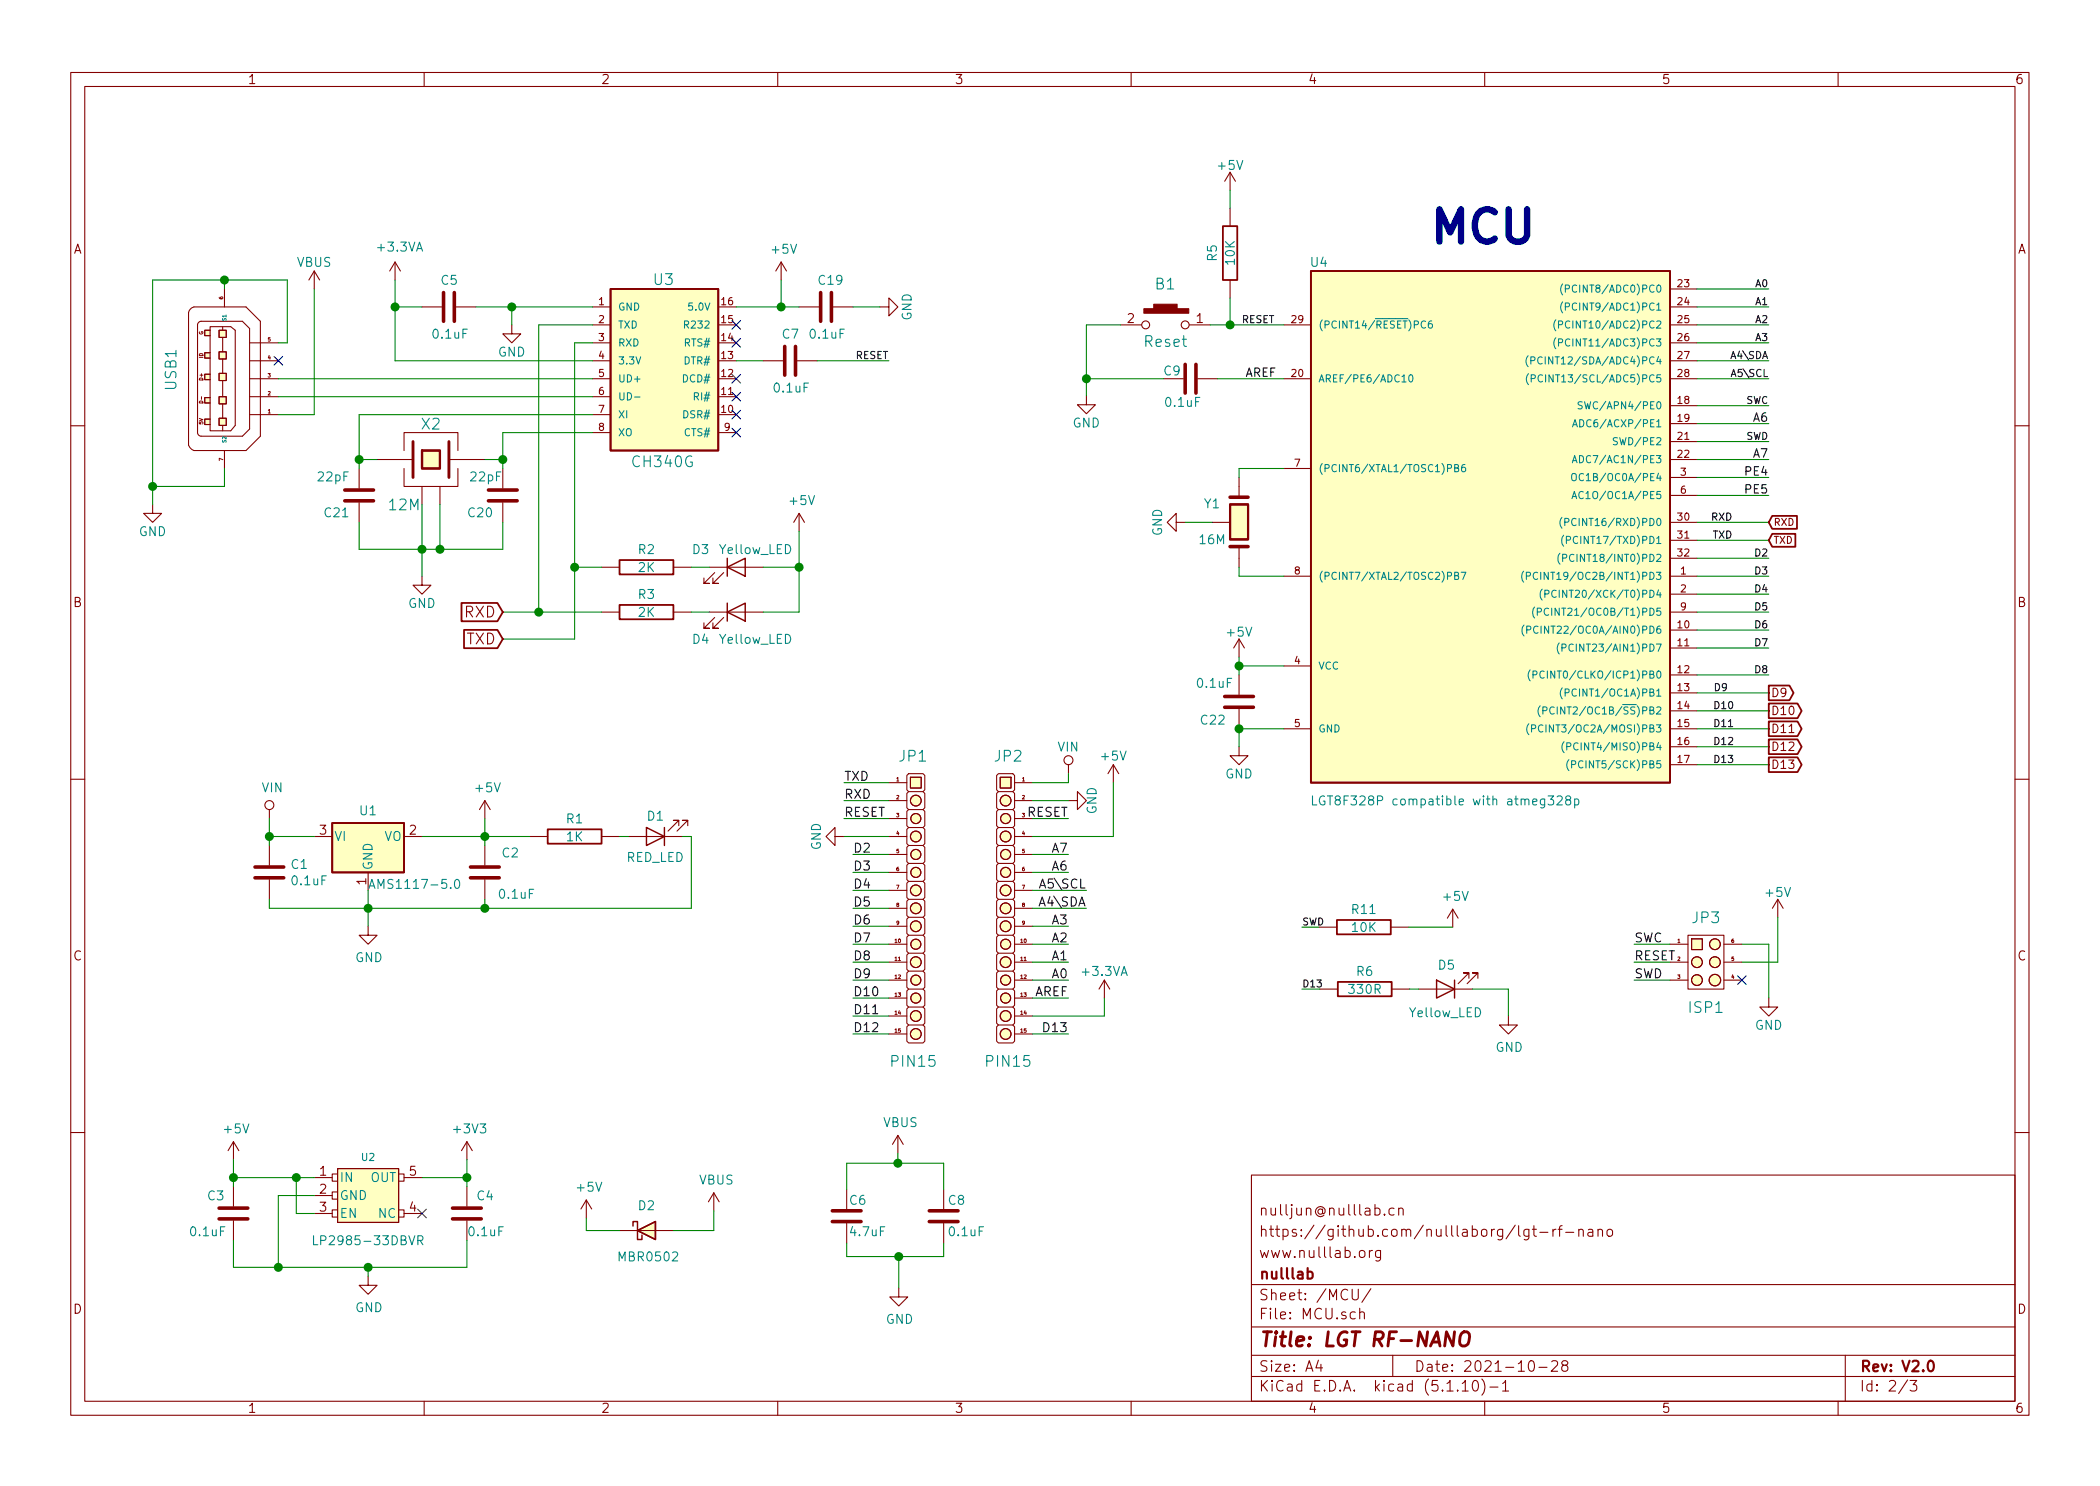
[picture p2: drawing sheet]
<svg xmlns="http://www.w3.org/2000/svg" width="297mm" height="210mm" viewBox="0 0 297 210" stroke-linecap="round" stroke-linejoin="round" font-family="sans-serif">
<g fill="none" stroke="#840000" stroke-width=".15">
<path d="M10 10.3h277v189.9h-277zM12 12.2h273v186.1h-273zM60 10.3v1.9M110 10.3v1.9M160 10.3v1.9M210 10.3v1.9M260 10.3v1.9M44.4 38.3l-.7 1.3M44.4 38.3v2.6M44.4 38.3l.8 1.3M55.9 37.1l-.8 1.2M55.9 37.1v2.5"/>
<path d="M55.9 37.1l.7 1.2M110.5 37.1l-.8 1.2M110.5 37.1v2.5M110.5 37.1l.8 1.2M174 24.4v2.5M174 29.5v2.5M174 39.6v2.6M174 24.4l.8 1.2M174 24.4l-.8 1.2M26.9 43.8l.5-.4h7.4l2 2.1v16.2l-2 2h-7.4l-.4-.2-.3-.5v-18.8zM28.1 45.6l.3-.1h5.9l1 1v14.2l-1 1h-5.9a.52 .52 0 0 1-.5-.5v-15.3zM29.7 46.7h-.7v.8h.7"/>
<path d="M29.7 49.9h-.7v.8h.7M29.7 53h-.7v.7h.7M29.7 56.3h-.7v.7h.7M29.7 59.3h-.7v.8h.7M29.7 46.2h2.9l.7 .5v13.5l-.7 .8h-2.9zM31 46.7h1v1h-1zM31 49.8h1v1h-1zM31 52.8h1v1h-1zM31 56.1h1v1h-1zM31 59.2h1v1h-1zM31.5 46.2v.5M31.5 47.7v2.1"/>
<path d="M31.5 50.8v2M31.5 53.8v2.3M31.5 57.1v2.1M31.7 40.9v2.5M35.3 58.7h4.1M35.3 56.1h4.1M35.3 53.6h4.1M35.3 51h4.1M35.3 48.5h4.1M59.7 43.4h2.8M64.5 43.4h2.8M72.4 46v1.2h1.3l-1.3 1.3-1.3-1.3h1.3"/>
<path d="M83.8 43.4h2.6M83.8 58.7h2.6M83.8 56.1h2.6M83.8 53.6h2.6M83.8 51h2.6M83.8 48.5h2.6M83.8 46h2.6M101.6 43.4h2.5M101.6 58.7h2.5M101.6 56.1h2.5M101.6 53.6h2.5M101.6 51h2.5"/>
<path d="M101.6 48.5h2.5M101.6 46h2.5M107.9 51h2.8M112.8 51h2.8M113 43.4h2.8M117.9 43.4h2.7M124.5 43.4h1.2v-1.2l1.3 1.2-1.3 1.3v-1.3M153.7 56v1.3h1.2l-1.2 1.2-1.3-1.2h1.3M158.5 46h2.9M168.2 46h3M169.4 53.6h2.8M181.6 53.6h3.8"/>
<path d="M181.6 46h3.8M236.2 43.4h3.8M236.2 53.6h3.8M236.2 51h3.8M236.2 48.5h3.8M236.2 46h3.8M236.2 57.4h3.8M236.2 59.9h3.8M236.2 40.9h3.8M10 60.2h2M21.6 71.4v1.2h1.3l-1.3 1.3-1.3-1.3h1.3M31.5 60.2v.8"/>
<path d="M31.7 63.7v2.6M50.8 66.3v2.8M50.8 71.1v2.8M53.3 65h5.1M57.1 66.3v2.5h7.7v-2.5M57.1 63.7v-2.5h7.7v2.5M59.7 68.8v2.6M62.2 68.8v2.6M63.5 65h5.1M71.1 71.1v2.8M83.8 61.2h2.6M101.6 61.2h2.5"/>
<path d="M113 72.6l-.7 1.3M113 72.6v2.6M113 72.6l.8 1.3M166.4 73.9v-1.3l-1.3 1.3 1.3 1.3v-1.3h1.2M171.4 73.9h2.6M175.3 67.6v2.6M175.3 77.5v2.8M181.6 66.3h3.8M236.2 65h3.8M236.2 73.9h3.8M236.2 62.5h3.8M236.2 67.6h3.8"/>
<path d="M236.2 76.4h3.8M236.2 79h3.8M236.2 70.1h3.8M285 60.2h2M59.7 81.5v1.3h1.3l-1.3 1.3-1.3-1.3h1.3M85.1 80.3h2.5M85.1 86.6h2.5M95.2 80.3h2.6M95.2 86.6h2.6M100.3 80.3h7.6M100.3 86.6h7.6M101.1 81l-1.5 1.5h.7h-.7v-.7"/>
<path d="M101.1 87.4l-1.5 1.5h.7h-.7v-.8M102.4 81l-1.6 1.5h.8h-.8v-.7M102.4 87.4l-1.6 1.5h.8h-.8v-.8M175.3 90.4l-.8 1.3M175.3 90.4v2.6M175.3 95.5v2.8M175.3 90.4l.7 1.3M181.6 81.5h3.8M181.6 94.2h3.8M236.2 86.6h3.8M236.2 81.5h3.8M236.2 89.1h3.8"/>
<path d="M236.2 91.7h3.8M236.2 95.5h3.8M236.2 98h3.8M236.2 84.1h3.8M10 110.3h2M38.1 114.5v1.3M38.1 119.6v2.8M44.4 118.4h2.6M57.1 118.4h2.6M68.6 113.3l-.8 1.2M68.6 113.3v2.5M68.6 119.6v2.8"/>
<path d="M68.6 113.3l.7 1.2M74.9 118.4h2.6M85.1 118.4h2.5M88.9 118.4h7.6M96 116.8v-.7h-.8h.8l-1.5 1.5M97.3 116.8v-.7h-.8h.8l-1.5 1.5M118.1 118.4v-1.3l-1.3 1.3 1.3 1.2v-1.2h1.3M125.7 110.7h2.6M125.7 113.3h2.6M125.7 115.8h2.6M125.7 118.4h2.6M128.3 109.7l.2-.2h2.1l.2 .2v2.1l-.2 .2h-2.1l-.2-.2z"/>
<path d="M128.5 119.6l-.2 .3v2l.2 .3h2.1l.2-.3v-2l-.2-.3M128.5 117.1l-.2 .2v2.1l.2 .2h2.1l.2-.2v-2.1l-.2-.2M128.5 114.5l-.2 .3v2l.2 .3h2.1l.2-.3v-2l-.2-.3M128.5 112l-.2 .3v2l.2 .2h2.1l.2-.2v-2l-.2-.3M128.8 110h1.5v1.5h-1.5zM141 109.7l.2-.2h2.1l.2 .2v2.1l-.2 .2h-2.1l-.2-.2zM141.2 119.6l-.2 .3v2l.2 .3h2.1l.2-.3v-2l-.2-.3M141.2 117.1l-.2 .2v2.1l.2 .2h2.1l.2-.2v-2.1l-.2-.2M141.2 114.5l-.2 .3v2l.2 .3h2.1l.2-.3v-2l-.2-.3M141.2 112l-.2 .3v2l.2 .2h2.1l.2-.2v-2l-.2-.3M141.5 110h1.5v1.5h-1.5zM143.5 110.7h2.5"/>
<path d="M143.5 113.3h2.5M143.5 115.8h2.5M143.5 118.4h2.5M151.1 113.3h1.3v1.2l1.3-1.2-1.3-1.3v1.3M151.1 108.2v1.3M157.5 108.2l.7 1.3M157.5 108.2v2.5M157.5 108.2l-.8 1.3M175.3 105.7v1.2h1.2l-1.2 1.3-1.3-1.3h1.3M175.3 100.3v2.8M181.6 103.1h3.8M236.2 100.6h3.8"/>
<path d="M236.2 103.1h3.8M236.2 105.7h3.8M236.2 108.2h3.8M285 110.3h2M38.1 124.5v2.7M52.1 131.1v1.2h1.2l-1.2 1.3-1.3-1.3h1.3M52.1 123.4v2.6M68.6 124.5v2.7M125.7 133.6h2.6M125.7 136.1h2.6M125.7 138.7h2.6M125.7 120.9h2.6"/>
<path d="M125.7 123.4h2.6M125.7 126h2.6M125.7 128.5h2.6M125.7 131.1h2.6M128.5 139.9l-.2 .3v2l.2 .3h2.1l.2-.3v-2l-.2-.3M128.5 137.4l-.2 .3v2l.2 .2h2.1l.2-.2v-2l-.2-.3M128.5 134.9l-.2 .2v2.1l.2 .2h2.1l.2-.2v-2.1l-.2-.2M128.5 132.3l-.2 .3v2l.2 .3h2.1l.2-.3v-2l-.2-.3M128.5 129.8l-.2 .2v2.1l.2 .2h2.1l.2-.2v-2.1l-.2-.2M128.5 127.2l-.2 .3v2l.2 .3h2.1l.2-.3v-2l-.2-.3M128.5 124.7l-.2 .3v2l.2 .2h2.1l.2-.2v-2l-.2-.3M128.5 122.2l-.2 .2v2.1l.2 .2h2.1l.2-.2v-2.1l-.2-.2"/>
<path d="M141.2 139.9l-.2 .3v2l.2 .3h2.1l.2-.3v-2l-.2-.3M141.2 137.4l-.2 .3v2l.2 .2h2.1l.2-.2v-2l-.2-.3M141.2 134.9l-.2 .2v2.1l.2 .2h2.1l.2-.2v-2.1l-.2-.2M141.2 132.3l-.2 .3v2l.2 .3h2.1l.2-.3v-2l-.2-.3M141.2 129.8l-.2 .2v2.1l.2 .2h2.1l.2-.2v-2.1l-.2-.2M141.2 127.2l-.2 .3v2l.2 .3h2.1l.2-.3v-2l-.2-.3M141.2 124.7l-.2 .3v2l.2 .2h2.1l.2-.2v-2l-.2-.3M141.2 122.2l-.2 .2v2.1l.2 .2h2.1l.2-.2v-2.1l-.2-.2M143.5 133.6h2.5M143.5 136.1h2.5M143.5 138.7h2.5M143.5 120.9h2.5"/>
<path d="M143.5 123.4h2.5M143.5 126h2.5M143.5 128.5h2.5M143.5 131.1h2.5M156.2 138.7l.8 1.2M156.2 138.7v2.5M156.2 138.7l-.8 1.2M186.6 131.2h2.5M186.7 139.9h2.5M196.7 131.2h2.6M196.8 139.9h2.6M200.7 139.9h7.6"/>
<path d="M205.5 128.6l-.8 1.3M205.5 128.6v2.6M205.5 128.6l.7 1.3M207.8 138.4v-.7h-.8h.8l-1.6 1.5M209 138.4v-.7h-.7h.7l-1.5 1.5M236.2 133.6h2.6M236.2 136.1h2.6M236.2 138.7h2.6M238.8 132.3h5v7.6h-5zM239.3 132.8h1.5v1.6h-1.5zM243.8 133.6h2.6M243.8 136.1h2.6"/>
<path d="M243.8 138.7h2.6M251.5 127.2l-.8 1.3M251.5 127.2v2.6M251.5 127.2l.7 1.3M125.7 141.2h2.6M125.7 143.8h2.6M125.7 146.3h2.6M128.5 145l-.2 .3v2l.2 .3h2.1l.2-.3v-2l-.2-.3M128.5 142.5l-.2 .2v2.1l.2 .2h2.1l.2-.2v-2.1l-.2-.2M141.2 145l-.2 .3v2l.2 .3h2.1l.2-.3v-2l-.2-.3M141.2 142.5l-.2 .2v2.1l.2 .2h2.1l.2-.2v-2.1l-.2-.2M143.5 141.2h2.5"/>
<path d="M143.5 143.8h2.5M143.5 146.3h2.5M213.4 143.8v1.2h1.2l-1.2 1.3-1.3-1.3h1.3M250.2 141.2v1.3h1.3l-1.3 1.3-1.3-1.3h1.3M10 160.2h2M33 161.5v2.6M33 167.9v2.8M33 172.7v2.8M33 161.5l-.7 1.3M33 161.5l.8 1.3M44.4 166.6h2.6M44.4 169.2h2.6"/>
<path d="M44.4 171.7h2.6M47.8 165.3h8.6v7.7h-8.6zM47.8 171.2h-.8v1h.8M47.8 168.7h-.8v1h.8M47.8 166.1h-.8v1h.8M56.4 171.2h.7v1h-.7M56.4 166.1h.7v1h-.7M57.1 166.6h2.6M57.1 171.7h2.6M66 161.5v2.6M66 167.9v2.8M66 172.7v2.8"/>
<path d="M66 161.5l-.7 1.3M66 161.5l.8 1.3M82.9 169.8l-.7 1.3M82.9 169.8v2.5M82.9 169.8l.8 1.3M87.6 174.1h7.6M101 168.8l-.8 1.2M101 168.8v2.5M101 168.8l.7 1.2M119.8 168.3v2.8M119.8 173.1v2.8M127 160.6l-.8 1.3"/>
<path d="M127 160.6v2.6M127 160.6l.8 1.3M133.5 168.3v2.8M133.5 173.1v2.8M177 166.3h108v32h-108zM193.7 176.9v1M194.1 176.9l-.3 .1-.1 .2M195.3 176.9v1.2a.43 .43 0 0 1-.7 .3M195.3 177a.53 .53 0 0 0-.7 .1v.7a.53 .53 0 0 0 .7 0M195.8 171.8l.1 .1h-.1v-.1v.1M197.2 171a.5 .5 0 0 0-.7 .1v.5a.47 .47 0 0 0 .6 .3h.1M197.8 171.1a.38 .38 0 0 1 .7 0v.8"/>
<path d="M197.8 170.9v1M214.8 173.4v1.3l.2 .2M216.3 173.9v1.3a.43 .43 0 0 1-.7 .2M216.3 174a.53 .53 0 0 0-.7 .1v.7a.53 .53 0 0 0 .7 0M216.7 173.9h.6M217 173.4v1.3l.2 .2h.1M217.8 174.4h1.1M219.7 173.9v1M220.1 173.9l-.3 .1-.1 .2M220.4 173.9h.6M221 173.4l-.3 .1-.1 .2v1.2M221.5 174.4h1.1"/>
<path d="M223.3 174.1a.38 .38 0 0 1 .7 0v.8M223.3 173.9v1M224.7 174l.1-.1 .4 .1 .1 .9M225.3 174.3l-.5 .1-.2 .2 .1 .2 .1 .1 .5-.1M226 174.1a.38 .38 0 0 1 .7 0v.8M226 173.9v1M227.4 174.1a.41 .41 0 0 1 .7 .1v.4a.41 .41 0 0 1-.4 .3 .41 .41 0 0 1-.4-.3zM285 160.2h2M52.1 180.6v1.3h1.2l-1.2 1.2-1.3-1.2h1.3M60 198.3v1.9M110 198.3v1.9M127.1 182.2v1.3h1.3l-1.3 1.3-1.2-1.3h1.2"/>
<path d="M160 198.3v1.9M177 194.8h108M177 191.8h108M177 187.8h108M177 181.8h108M186.5 192.5l-.4 1h1M186.8 193v1M191.3 182.4v1.2a.48 .48 0 0 0 .7 .2l.1-1.4M192.3 185.7a.41 .41 0 0 1 .7 .1v.8M192.3 185.1v1.5M193.9 182.3l-1.3 2M197 191.8v3"/>
<path d="M206.8 195.8l.5-.5v1.5M206.8 196.8h.9M208.5 195.4a.36 .36 0 0 1 .5 .2 .77 .77 0 0 1-.4 1.2 1 1 0 0 1-.1-1.4zM209.6 195.1a1.71 1.71 0 0 1 0 2.3M210 198.3v1.9M210.7 196.3h1.2M212.5 195.8l.5-.5v1.5M212.5 196.8h.9M216.3 192.7a.35 .35 0 0 1 .4-.2 .35 .35 0 0 1 .3 .3 .78 .78 0 0 1-.4 1.2 .87 .87 0 0 1-.3-1.3zM217.7 193.5h1.1M219.5 192.7l.2-.2h.3a.41 .41 0 0 1 .3 .7l-.9 .8h.9M221.2 193.2l-.3-.3 .3-.4a.47 .47 0 0 1 .6 .3l-.2 .3-.4 .1a.48 .48 0 0 0-.2 .7 .48 .48 0 0 0 .8-.2l-.1-.4-.2-.1"/>
<path d="M260 198.3v1.9M261 191.8v6.5M269.8 195.2l-1.2 2M270.2 195.3h.9l-.5 .6 .4 .1 .1 .2-.1 .5-.2 .1h-.4l-.2-.1"/>
<circle cx="162.1" cy="46" r=".56"/>
<circle cx="167.6" cy="46" r=".56"/>
<circle cx="38.1" cy="113.9" r=".63"/>
<circle cx="129.5" cy="118.4" r=".76"/>
<circle cx="129.5" cy="113.3" r=".76"/>
<circle cx="129.5" cy="115.8" r=".71"/>
<circle cx="142.2" cy="118.4" r=".76"/>
<circle cx="142.2" cy="113.3" r=".76"/>
<circle cx="142.2" cy="115.8" r=".71"/>
<circle cx="151.1" cy="107.6" r=".63"/>
<circle cx="129.5" cy="131.1" r=".76"/>
<circle cx="129.5" cy="136.1" r=".76"/>
<circle cx="129.5" cy="128.5" r=".76"/>
<circle cx="129.5" cy="126" r=".76"/>
<circle cx="129.5" cy="123.4" r=".71"/>
<circle cx="129.5" cy="138.7" r=".71"/>
<circle cx="129.5" cy="133.6" r=".71"/>
<circle cx="129.5" cy="120.9" r=".71"/>
<circle cx="142.2" cy="136.1" r=".76"/>
<circle cx="142.2" cy="126" r=".76"/>
<circle cx="142.2" cy="131.1" r=".76"/>
<circle cx="142.2" cy="128.5" r=".76"/>
<circle cx="142.2" cy="138.7" r=".71"/>
<circle cx="142.2" cy="133.6" r=".71"/>
<circle cx="142.2" cy="120.9" r=".71"/>
<circle cx="142.2" cy="123.4" r=".71"/>
<circle cx="240" cy="136.1" r=".76"/>
<circle cx="240" cy="138.7" r=".76"/>
<circle cx="242.6" cy="136.1" r=".76"/>
<circle cx="242.6" cy="133.6" r=".76"/>
<circle cx="242.6" cy="138.7" r=".81"/>
<circle cx="129.5" cy="143.8" r=".76"/>
<circle cx="129.5" cy="146.3" r=".76"/>
<circle cx="129.5" cy="141.2" r=".71"/>
<circle cx="142.2" cy="146.3" r=".76"/>
<circle cx="142.2" cy="143.8" r=".76"/>
<circle cx="142.2" cy="141.2" r=".71"/>
</g>
<path d="M59.7 63.7h2.5v2.6h-2.5zM174 71.4h2.5v4.9h-2.5zM185 180a.48 .48 0 0 1 .6 .1l.1 .1-.1 .6a.48 .48 0 0 1-.6 0M272.9 192.6a.36 .36 0 0 1 .6 .2 .77 .77 0 0 1-.5 1.2 1 1 0 0 1-.1-1.4z" fill="none" stroke="#840000" stroke-width=".3"/>
<path d="M58.4 62.5v5.1M63.5 62.5v5.1M206.7 188.7a.66 .66 0 0 1 1.1 0 1.67 1.67 0 0 1-.4 1.6l-.2 .1-.5-.1a1.49 1.49 0 0 1 0-1.6z" fill="none" stroke="#840000" stroke-width=".41"/>
<path d="M102.9 79v2.5M102.9 80.3l2.5-1.3v2.5zM102.9 86.6l2.5-1.3v2.6zM102.9 85.3v2.6M91.4 117.1l2.6 1.3-2.6 1.2zM94 117.1v2.5M203.2 138.7l2.5 1.2-2.5 1.3zM205.7 138.7v2.5M89.5 173.5v-.7h.7v2.6h.6v-.7M90.2 174.1l2.5-1.3v2.6z" fill="none" stroke="#840000" stroke-width=".2"/>
<g fill="none" stroke="#840000" stroke-width=".25">
<path d="M173 32h2v7.6h-2zM185.4 38.3h50.8v72.4h-50.8zM86.4 40.9h15.2v22.8h-15.2zM87.6 79.2h7.6v2.1h-7.6zM250.7 73h3.5v1.8h-3.5l-.5-.9zM250.7 75.5h3.2v1.9h-3.2l-.5-1zM65.3 85.3h5.1l.7 1.3-.7 1.3h-5.1zM65.6 89.1h4.8l.7 1.3-.7 1.3h-4.8zM87.6 85.6h7.6v2h-7.6zM250.2 99.5h4.1l.5 1.1-.5 1h-4.1zM250.2 97h2.9l.6 1-.6 1.1h-2.9zM47 116.5h10.1v6.9h-10.1z"/>
<path d="M77.5 117.3h7.6v2.1h-7.6zM250.2 102.1h4.1l.5 1-.5 1.1h-4.1zM250.2 107.2h4.1l.5 1-.5 1h-4.1zM250.2 104.6h4.1l.5 1.1-.5 1h-4.1zM189.1 130.2h7.6v2h-7.6zM189.2 138.9h7.6v2.1h-7.6z"/>
</g>
<g fill="#ffffc2" stroke="#ffffc2" stroke-width=".14">
<path d="M141.5 110h1.5v1.5h-1.5z"/>
<path d="M86.4 40.9h15.2v22.8h-15.2z"/>
<path d="M59.7 63.7h2.5v2.6h-2.5z"/>
<path d="M90.2 174.1l2.5-1.3v2.6z"/>
<path d="M47 116.5h10.1v6.9h-10.1z"/>
<path d="M174 71.4h2.5v4.9h-2.5z"/>
<path d="M47.8 165.3h8.6v7.7h-8.6z"/>
<path d="M128.8 110h1.5v1.5h-1.5z"/>
<path d="M185.4 38.3h50.8v72.4h-50.8z"/>
<path d="M31 46.7h1v1h-1z"/>
<path d="M31 49.8h1v1h-1z"/>
<path d="M31 52.8h1v1h-1z"/>
<path d="M31 56.1h1v1h-1z"/>
<path d="M31 59.2h1v1h-1z"/>
<path d="M29 46.7h.7v.8h-.7z"/>
<path d="M29 49.9h.7v.8h-.7z"/>
<path d="M29 53h.7v.7h-.7z"/>
<path d="M29 56.3h.7v.7h-.7z"/>
<path d="M29 59.3h.7v.8h-.7z"/>
<path d="M239.3 132.8h1.5v1.6h-1.5z"/>
<circle cx="142.2" cy="146.3" r=".76"/>
<circle cx="142.2" cy="143.8" r=".76"/>
<circle cx="142.2" cy="141.2" r=".71"/>
<circle cx="142.2" cy="138.7" r=".71"/>
<circle cx="142.2" cy="136.1" r=".76"/>
<circle cx="142.2" cy="133.6" r=".71"/>
<circle cx="142.2" cy="131.1" r=".76"/>
<circle cx="142.2" cy="128.5" r=".76"/>
<circle cx="142.2" cy="126" r=".76"/>
<circle cx="142.2" cy="123.4" r=".71"/>
<circle cx="142.2" cy="120.9" r=".71"/>
<circle cx="142.2" cy="118.4" r=".76"/>
<circle cx="142.2" cy="115.8" r=".71"/>
<circle cx="142.2" cy="113.3" r=".76"/>
<circle cx="129.5" cy="146.3" r=".76"/>
<circle cx="129.5" cy="143.8" r=".76"/>
<circle cx="129.5" cy="141.2" r=".71"/>
<circle cx="129.5" cy="138.7" r=".71"/>
<circle cx="129.5" cy="136.1" r=".76"/>
<circle cx="129.5" cy="133.6" r=".71"/>
<circle cx="129.5" cy="131.1" r=".76"/>
<circle cx="129.5" cy="128.5" r=".76"/>
<circle cx="129.5" cy="126" r=".76"/>
<circle cx="129.5" cy="123.4" r=".71"/>
<circle cx="129.5" cy="120.9" r=".71"/>
<circle cx="129.5" cy="118.4" r=".76"/>
<circle cx="129.5" cy="115.8" r=".71"/>
<circle cx="129.5" cy="113.3" r=".76"/>
<circle cx="240" cy="138.7" r=".76"/>
<circle cx="240" cy="136.1" r=".76"/>
<circle cx="242.6" cy="138.7" r=".81"/>
<circle cx="242.6" cy="136.1" r=".76"/>
<circle cx="242.6" cy="133.6" r=".76"/>
</g>
<g fill="none" stroke="#840000" stroke-width=".51">
<path d="M62.7 41.4v4.1M64.3 41.4v4.1M111 49v4.1M112.5 49v4.1M116.1 41.4v4.1M117.6 41.4v4.1M167.6 51.6v4M169.2 51.6v4M48.8 69.3h4M48.8 70.9h4M69.1 69.3h4.1M69.1 70.9h4.1"/>
<path d="M174 77.3h2.5M174 70.4h2.5M173.2 98.5h4.1M173.2 100.1h4.1M36.1 124.2h4M36.1 122.7h4M66.5 124.2h4.1M66.5 122.7h4.1M31 172.5h4.1M31 170.9h4.1M64 172.5h4.1M64 170.9h4.1"/>
<path d="M117.7 172.8h4.1M117.7 171.3h4.1M131.4 172.8h4.1M131.4 171.3h4.1"/>
</g>
<g fill="none" stroke="#008484" stroke-width=".15">
<path d="M89.8 56.2h.7M96.8 45.9h.5l.1-.2v-.2l-.6-.1v1M198.3 54h.6M199.4 53.1l.1-.1a.55 .55 0 0 1 .4 .5 .55 .55 0 0 1-.4 .5l-.1-.1-.1-.3zM201.7 45.5a.47 .47 0 0 0-.7 .4 .47 .47 0 0 0 .6 .5l.1-.1M202.5 45.4l-.3 .1a.66 .66 0 0 0 0 .9l.4-.1v-.3l-.2-.2h-.2l-.2 .2M216.2 50.3a1.13 1.13 0 0 0 0 1.6M216.2 52.9a1.13 1.13 0 0 0 0 1.5M216.5 51h.5l.1-.2v-.2l-.6-.1v1M216.6 53.6l.5-.1 .1-.1-.1-.3-.5-.1v1M218.1 50.6a.47 .47 0 0 0-.6 .4 .47 .47 0 0 0 .6 .5v-.1M218.2 53.1a.47 .47 0 0 0-.7 .4 .47 .47 0 0 0 .6 .5l.1-.1"/>
<path d="M220.1 45.3a1.2 1.2 0 0 0 0 1.5M220.1 47.8a1.2 1.2 0 0 0 0 1.5M220.4 45.9h.5l.1-.2v-.2l-.6-.1v1M220.4 48.5l.5-.1 .1-.1v-.3l-.6-.1v1.1M221 40.2a1.2 1.2 0 0 0 0 1.5M221 42.7a1.2 1.2 0 0 0 0 1.6M221.4 40.9l.5-.1v-.4l-.5-.1v1M221.4 43.4h.5v-.5h-.5v1M223.4 59.4a.51 .51 0 0 1 .6 .5 .51 .51 0 0 1-.6 .5zM223.8 56.9h-.5v.3l.4 .2 .1 .3-.2 .2-.4-.1M224.1 56.8l.3 1.1 .2-.8 .2 .8 .2-1.1M205.8 66.2h.4l.1-.2-.1-.2-.4-.1v1h.3l.2-.1v-.2l-.2-.2"/>
<path d="M207.2 65.7l-.3 .1a.72 .72 0 0 0 0 .9l.4-.1v-.3l-.2-.2h-.2l-.2 .2M220.6 78.3a1.2 1.2 0 0 0 0 1.5M220.9 73.2a1.2 1.2 0 0 0 0 1.5M221 79l.5-.1 .1-.1v-.3l-.6-.1v1M221.2 75.7a1.2 1.2 0 0 0 0 1.6M221.3 73.9l.5-.1 .1-.1v-.3l-.6-.1v1.1M221.6 76.4h.4l.1-.2v-.2l-.5-.1v1M222.4 67.1l.1-.1 .4 .1v.8a.34 .34 0 0 1-.5 0zM222.4 70.6l.3-1.1 .3 1.1M222.4 65.5l.3-1 .4 1M222.4 60.4l.4-1 .3 1M222.4 70.3h.5"/>
<path d="M222.5 65.2h.5M222.5 60.1h.5M223.4 64.5a.51 .51 0 0 1 .6 .5 .51 .51 0 0 1-.6 .5zM224 69.6a.49 .49 0 0 0-.7 .4 .49 .49 0 0 0 .4 .6l.3-.1M224 67.1a.4 .4 0 0 0-.5 0 .4 .4 0 0 0-.1 .5 .37 .37 0 0 0 .1 .4 .37 .37 0 0 0 .5-.1M228.8 62h-.6v.3l.5 .2 .1 .2-.2 .2h-.4M205.8 81.5l.4-.1 .1-.2-.1-.2h-.4v1h.3l.2-.1v-.3l-.2-.1M206.7 81h.6l-.4 1M215.5 80.8a1.2 1.2 0 0 0 0 1.6M215.6 88.4a1.2 1.2 0 0 0 0 1.6M215.9 81.5h.5l.1-.2-.1-.3h-.5v1M216 89.1h.4l.1-.2v-.2l-.5-.1v1"/>
<path d="M216.4 94.8a1.2 1.2 0 0 0 0 1.5M216.8 95.5l.5-.1v-.4l-.5-.1v1.1M217.1 85.9a1.2 1.2 0 0 0 0 1.5M217.4 86.6l.5-.1 .1-.1v-.3l-.6-.1v1.1M217.5 81a.47 .47 0 0 0-.6 .5 .47 .47 0 0 0 .5 .4h.1M217.6 88.7a.47 .47 0 0 0-.7 .4 .47 .47 0 0 0 .6 .5l.1-.1M217.9 99.9a1.13 1.13 0 0 0 0 1.5M218.1 83.4a1.2 1.2 0 0 0 0 1.5M218.4 95a.4 .4 0 0 0-.5 0 .4 .4 0 0 0-.1 .5 .37 .37 0 0 0 .2 .4 .37 .37 0 0 0 .4 0M218.5 84h.5l.1-.2-.1-.2-.5-.1v1M219 86.1a.47 .47 0 0 0-.6 .4 .47 .47 0 0 0 .6 .5M220.1 83.6a.47 .47 0 0 0-.6 .4 .47 .47 0 0 0 .6 .5v-.1"/>
<path d="M220.5 91a1.2 1.2 0 0 0 0 1.5M220.9 91.7l.5-.1 .1-.1v-.3l-.6-.1v1M221 97.3a1.2 1.2 0 0 0 0 1.6M221.4 98h.5v-.4l-.5-.1v1M185.6 112.6v1.3h.7M187.4 112.7a.62 .62 0 0 0-.8 .4 .62 .62 0 0 0 .4 .8l.4-.1v-.4h-.2M216.3 102.4a1.13 1.13 0 0 0 0 1.6M216.6 103.1l.5-.1 .1-.1v-.3h-.6v1M218.2 100.6l.5-.1 .1-.2v-.2l-.6-.1v1M218.2 102.6a.47 .47 0 0 0-.6 .4 .47 .47 0 0 0 .6 .5M219.8 100.1a.49 .49 0 0 0-.6 .3 .49 .49 0 0 0 .4 .6l.2-.1M220.2 112.7l.2-.1h.3l.2 .1 .1 .3-.1 .2-.7 .7h.8"/>
<path d="M221.2 104.9a1.13 1.13 0 0 0 0 1.6M221.6 105.6h.5l.1-.2-.1-.2-.5-.1v1M221.7 113.2l-.2-.2v-.3l.2-.1h.2l.2 .1v.3l-.5 .2-.1 .2v.3l.2 .2h.2l.3-.2-.1-.4-.2-.1M221.9 107.5a1.13 1.13 0 0 0 0 1.5M222.3 108.2l.5-.1 .1-.1-.1-.3-.5-.1v1.1M222.7 113.1l.4-.1 .2 .3-.1 .5h-.5M222.7 113v1.3M52.2 125.7l.4-1.3 .4 1.3M52.3 125.3h.6M64.5 124.5a.28 .28 0 0 1 .3-.1 .28 .28 0 0 1 .1 .3 .64 .64 0 0 1-.3 1 .83 .83 0 0 1-.1-1.2zM44.3 174.8v1.3h.7M59.1 175.5h.6l.1-.2v-.3l-.2-.2h-.5v1.3"/>
<path d="M59.4 175.5l.4 .6"/>
</g>
<g fill="#840000" stroke="#840000" stroke-width=".15">
<path d="M161.8 43.7h6.3v.6h-6.3z"/>
<path d="M163.2 43h3.3v.7h-3.3z"/>
</g>
<g fill="none" stroke="#008400" stroke-width=".15">
<path d="M31.7 39.6v1.3M55.9 39.6v11.4h27.9M110.5 39.6v3.8M174 26.9v2.6M39.4 48.5h1.2v-8.9h-19v31.8M39.4 56.1h44.4M39.4 53.6h44.4M44.4 40.9v17.8h-5M55.9 43.4h3.8M67.3 43.4h16.5M72.4 43.4v2.6M83.8 48.5h-2.5v41.9h-10.2"/>
<path d="M83.8 46h-7.6v40.6M83.8 58.7h-33v7.6M104.1 51h3.8M104.1 43.4h8.9M115.6 51h10.1M120.6 43.4h3.9M153.7 53.6h10.9M158.5 46h-4.8v10M171.2 46h10.4M172.2 53.6h9.4M174 42.2v3.8M240 46h10.2"/>
<path d="M240 51h10.2M240 43.4h10.2M240 48.5h10.2M240 53.6h10.2M240 40.9h10.2M240 57.4h10.2M240 59.9h10.2M31.7 66.3v2.5h-10.1M50.8 73.9v3.8h20.3v-3.8M50.8 65h2.5M59.7 71.4v10.1M62.2 71.4v6.3"/>
<path d="M68.6 65h2.5M83.8 61.2h-12.7v5.1M113 75.2v11.4h-5.1M167.6 73.9h3.8M181.6 66.3h-6.3v1.3M240 65h10.2M240 79h10.2M240 76.4h10.2M240 73.9h10.2M240 62.5h10.2M240 67.6h10.2M240 70.1h10.2"/>
<path d="M71.1 86.6h14M81.3 80.3h3.8M97.8 86.6h2.5M97.8 80.3h2.5M107.9 80.3h5.1M175.3 80.3v1.2h6.3M175.3 93v2.5M175.3 94.2h6.3M240 86.6h10.2M240 84.1h10.2M240 81.5h10.2M240 98h10.2"/>
<path d="M240 95.5h10.2M240 91.7h10.2M240 89.1h10.2M38.1 115.8v3.8M38.1 118.4h6.3M59.7 118.4h15.2M68.6 115.8v3.8M87.6 118.4h1.3M96.5 118.4h1.3v10.1h-59.7v-1.3M119.4 118.4h6.3M119.4 115.8h6.3M119.4 110.7h6.3"/>
<path d="M119.4 113.3h6.3M146 115.8h5.1M146 113.3h5.1M151.1 109.5v1.2h-5.1M157.5 110.7v7.7h-11.5M181.6 103.1h-6.3v2.6M240 105.7h10.2M240 108.2h10.2M240 103.1h10.2M240 100.6h10.2M52.1 126v5.1M68.6 127.2v1.3"/>
<path d="M120.6 136.1h5.1M120.6 133.6h5.1M120.6 138.7h5.1M120.6 128.5h5.1M120.6 131.1h5.1M120.6 126h5.1M120.6 123.4h5.1M120.6 120.9h5.1M146 136.1h5.1M146 133.6h5.1M146 138.7h5.1M146 128.5h7.7"/>
<path d="M146 131.1h5.1M146 126h7.7M146 123.4h5.1M146 120.9h5.1M184.1 131.2h2.5M184.1 139.9h2.6M199.3 131.2h6.2M199.4 139.9h1.3M208.3 139.9h5.1v3.9M231.1 136.1h5.1M231.1 133.6h5.1M231.1 138.7h5.1"/>
<path d="M246.4 133.6h3.8v7.6M251.5 129.8v6.3h-5.1M120.6 141.2h5.1M120.6 146.3h5.1M120.6 143.8h5.1M146 141.2h5.1M146 146.3h5.1M156.2 141.2v2.6h-10.2M33 175.5v3.8h33v-3.8M33 164.1v3.8M33 166.6h11.4M41.9 166.6v5.1h2.5"/>
<path d="M44.4 169.2h-5v10.1M52.1 179.3v1.3M59.7 166.6h6.3M66 164.1v3.8M82.9 172.3v1.8h4.7M101 171.3v2.8h-5.8M119.8 168.3v-3.7h13.7v3.7M119.8 175.9v1.9h13.7v-1.9M127 163.2v1.4M127.1 177.8v4.4"/>
</g>
<g fill="#008400" stroke="#008400" stroke-width=".25">
<circle cx="175.3" cy="103.1" r=".51"/>
<circle cx="41.9" cy="166.6" r=".51"/>
<circle cx="39.4" cy="179.3" r=".51"/>
<circle cx="175.3" cy="94.2" r=".51"/>
<circle cx="127" cy="164.6" r=".51"/>
<circle cx="127.1" cy="177.8" r=".51"/>
<circle cx="174" cy="46" r=".51"/>
<circle cx="33" cy="166.6" r=".51"/>
<circle cx="66" cy="166.6" r=".51"/>
<circle cx="52.1" cy="179.3" r=".51"/>
<circle cx="50.8" cy="65" r=".51"/>
<circle cx="52.1" cy="128.5" r=".51"/>
<circle cx="59.7" cy="77.7" r=".51"/>
<circle cx="62.2" cy="77.7" r=".51"/>
<circle cx="71.1" cy="65" r=".51"/>
<circle cx="72.4" cy="43.4" r=".51"/>
<circle cx="153.7" cy="53.6" r=".51"/>
<circle cx="110.5" cy="43.4" r=".51"/>
<circle cx="68.6" cy="118.4" r=".51"/>
<circle cx="21.6" cy="68.8" r=".51"/>
<circle cx="31.8" cy="39.6" r=".51"/>
<circle cx="113" cy="80.3" r=".51"/>
<circle cx="81.3" cy="80.3" r=".51"/>
<circle cx="76.2" cy="86.6" r=".51"/>
<circle cx="68.6" cy="128.5" r=".51"/>
<circle cx="55.9" cy="43.4" r=".51"/>
<circle cx="38.1" cy="118.4" r=".51"/>
</g>
<g fill="none" stroke="#000084" stroke-width=".15">
<path d="M38.8 50.4l1.2 1.3M40 50.4l-1.2 1.3M103.5 53l1.2 1.2M103.5 55.5l1.2 1.2M103.5 58.1l1.2 1.2M103.5 47.9l1.2 1.2M103.5 45.4l1.2 1.2M104.7 53l-1.2 1.2M104.7 55.5l-1.2 1.2M104.7 58.1l-1.2 1.2M104.7 47.9l-1.2 1.2M104.7 45.4l-1.2 1.2"/>
<path d="M103.5 60.6l1.2 1.2M104.7 60.6l-1.2 1.2M245.8 138.1l1.2 1.2M247 138.1l-1.2 1.2M59.1 171.1l1.2 1.2M60.3 171.1l-1.2 1.2"/>
</g>
<text font-size="6.4" fill="#0000c2" x="201.9" y="34.4">MCU</text>
<text font-size="2.8" fill="#840000" x="178" y="190.5">Title: LGT RF-NANO</text>
<g font-size="2.1" fill="#008484">
<text x="92.5" y="40.3">U3</text>
<text x="163.5" y="41">B1</text>
<text x="162" y="49.1">Reset</text>
<text x="25" y="55.1" transform="rotate(-90 25 55.1)">USB1</text>
<text x="59.7" y="60.8">X2</text>
<text x="89.6" y="66.1">CH340G</text>
<text x="55.1" y="72.2">12M</text>
<text x="127.3" y="107.8">JP1</text>
<text x="140.7" y="107.8">JP2</text>
<text x="239.4" y="130.6">JP3</text>
<text x="239" y="143.3">ISP1</text>
<text x="126.2" y="150.9">PIN15</text>
<text x="139.6" y="150.9">PIN15</text>
</g>
<g font-size="2.1" fill="#840000">
<text x="65.7" y="87.4">RXD</text>
<text x="66" y="91.2">TXD</text>
<text x="178" y="172">nulljun@nulllab.cn</text>
<text x="178" y="178">www.nulllab.org</text>
<text x="178" y="175">https://github.com/nulllaborg/lgt-rf-nano</text>
<text x="178" y="184">Sheet: /MCU/</text>
<text x="178" y="181">nulllab</text>
<text x="178" y="186.7">File: MCU.sch</text>
<text x="178" y="196.9">KiCad E.D.A. kicad (5.1.10)-1</text>
<text x="178" y="194.1">Size: A4</text>
<text x="200" y="194.1">Date: 2021-10-28</text>
<text x="263" y="194.1">Rev: V2.0</text>
<text x="263" y="196.9">Id: 2/3</text>
</g>
<g font-size="1.8" fill="#840000">
<text x="35" y="11.9">1</text>
<text x="85" y="11.9">2</text>
<text x="135" y="11.9">3</text>
<text x="185" y="11.9">4</text>
<text x="235" y="11.9">5</text>
<text x="285" y="11.9">6</text>
<text x="10.4" y="35.9">A</text>
<text x="285.4" y="35.9">A</text>
<text x="159.5" y="45.7">2</text>
<text x="169.2" y="45.7">1</text>
<text x="10.4" y="85.9">B</text>
<text x="285.4" y="85.9">B</text>
<text x="45.2" y="118.1">3</text>
<text x="57.9" y="118.1">2</text>
<text x="51.8" y="125.2" transform="rotate(-90 51.8 125.2)">1</text>
<text x="10.4" y="135.9">C</text>
<text x="285.4" y="135.9">C</text>
<text x="45.2" y="166.4">1</text>
<text x="57.9" y="166.4">5</text>
<text x="45.2" y="168.9">2</text>
<text x="45.2" y="171.4">3</text>
<text x="57.9" y="171.4">4</text>
<text x="10.4" y="185.9">D</text>
<text x="285.4" y="185.9">D</text>
<text x="35" y="199.9">1</text>
<text x="85" y="199.9">2</text>
<text x="135" y="199.9">3</text>
<text x="185" y="199.9">4</text>
<text x="235" y="199.9">5</text>
<text x="285" y="199.9">6</text>
</g>
<g font-size="1.8" fill="#008484">
<text x="172.4" y="24">+5V</text>
<text x="53.5" y="35.6">+3.3VA</text>
<text x="109.3" y="35.9">+5V</text>
<text x="42" y="37.8">VBUS</text>
<text x="62.4" y="40.3">C5</text>
<text x="115.8" y="40.3">C19</text>
<text x="172.1" y="36.9" transform="rotate(-90 172.1 36.9)">R5</text>
<text x="174.7" y="37.4" transform="rotate(-90 174.7 37.4)">10K</text>
<text x="185.4" y="37.8">U4</text>
<text x="61.3" y="47.9">0.1uF</text>
<text x="110.7" y="47.9">C7</text>
<text x="114.7" y="47.9">0.1uF</text>
<text x="129" y="45.4" transform="rotate(-90 129 45.4)">GND</text>
<text x="70.4" y="50.5">GND</text>
<text x="164.7" y="53.1">C9</text>
<text x="109.6" y="55.5">0.1uF</text>
<text x="165" y="57.6">0.1uF</text>
<text x="151.7" y="60.5">GND</text>
<text x="45.1" y="68.1">22pF</text>
<text x="66.6" y="68.1">22pF</text>
<text x="111.8" y="71.5">+5V</text>
<text x="170.4" y="71.9">Y1</text>
<text x="19.6" y="75.9">GND</text>
<text x="46" y="73.2">C21</text>
<text x="66.3" y="73.2">C20</text>
<text x="164.4" y="75.9" transform="rotate(-90 164.4 75.9)">GND</text>
<text x="169.7" y="77">16M</text>
<text x="90.3" y="78.4">R2</text>
<text x="90.3" y="80.9">2K</text>
<text x="98" y="78.4">D3</text>
<text x="101.8" y="78.4">Yellow_LED</text>
<text x="57.7" y="86">GND</text>
<text x="90.3" y="84.8">R3</text>
<text x="90.3" y="87.3">2K</text>
<text x="98" y="91.1">D4</text>
<text x="101.8" y="91.1">Yellow_LED</text>
<text x="173.7" y="90.1">+5V</text>
<text x="169.5" y="97.3">0.1uF</text>
<text x="149.6" y="106.3">VIN</text>
<text x="155.9" y="107.6">+5V</text>
<text x="169.9" y="102.5">C22</text>
<text x="37.1" y="112.1">VIN</text>
<text x="67.4" y="112.1">+5V</text>
<text x="173.3" y="110.2">GND</text>
<text x="187.8" y="114">LGT8F328P compatible with atmeg328p</text>
<text x="47.2" y="119">VI</text>
<text x="51" y="115.4">U1</text>
<text x="54.3" y="119">VO</text>
<text x="80.2" y="116.5">R1</text>
<text x="80.2" y="119">1K</text>
<text x="91.6" y="116.1">D1</text>
<text x="155.1" y="115.2" transform="rotate(-90 155.1 115.2)">GND</text>
<text x="41.2" y="123">C1</text>
<text x="41.4" y="125.3">0.1uF</text>
<text x="52.7" y="123.2" transform="rotate(-90 52.7 123.2)">GND</text>
<text x="53.2" y="125.8">AMS1117-5.0</text>
<text x="71.1" y="121.3">C2</text>
<text x="88.6" y="122">RED_LED</text>
<text x="116.1" y="120.3" transform="rotate(-90 116.1 120.3)">GND</text>
<text x="70.7" y="127.2">0.1uF</text>
<text x="191.3" y="129.3">R11</text>
<text x="191.3" y="131.9">10K</text>
<text x="204.3" y="127.5">+5V</text>
<text x="249.9" y="126.9">+5V</text>
<text x="50.2" y="136.1">GND</text>
<text x="203.5" y="137.2">D5</text>
<text x="153.2" y="138.1">+3.3VA</text>
<text x="190.9" y="140.6">330R</text>
<text x="191.9" y="138.1">R6</text>
<text x="199.4" y="143.9">Yellow_LED</text>
<text x="211.5" y="148.8">GND</text>
<text x="248.2" y="145.7">GND</text>
<text x="31.8" y="160.4">+5V</text>
<text x="64.3" y="160.4">+3V3</text>
<text x="124.9" y="159.5">VBUS</text>
<text x="48" y="167.3">IN</text>
<text x="52.4" y="167.3">OUT</text>
<text x="98.9" y="167.6">VBUS</text>
<text x="29.4" y="169.8">C3</text>
<text x="48" y="169.8">GND</text>
<text x="48" y="172.3">EN</text>
<text x="53.6" y="172.3">NC</text>
<text x="67.5" y="169.8">C4</text>
<text x="81.7" y="168.6">+5V</text>
<text x="90.3" y="171.2">D2</text>
<text x="120.2" y="170.5">C6</text>
<text x="134.2" y="170.5">C8</text>
<text x="27.1" y="174.9">0.1uF</text>
<text x="45.2" y="176.2">LP2985-33DBVR</text>
<text x="66.4" y="174.9">0.1uF</text>
<text x="87.7" y="178.5">MBR0502</text>
<text x="120.4" y="174.9">4.7uF</text>
<text x="134.4" y="174.9">0.1uF</text>
<text x="50.2" y="185.7">GND</text>
<text x="125.3" y="187.3">GND</text>
</g>
<g font-size="1.8">
<text x="119.4" y="113">RXD</text>
<text x="119.4" y="110.5">TXD</text>
<text x="119.4" y="115.6">RESET</text>
<text x="145.2" y="115.6">RESET</text>
<text x="120.6" y="120.6">D2</text>
<text x="120.6" y="125.7">D4</text>
<text x="120.6" y="123.2">D3</text>
<text x="147.4" y="125.7">A5\SCL</text>
<text x="148.9" y="123.2">A6</text>
<text x="148.9" y="120.6">A7</text>
<text x="120.6" y="130.8">D6</text>
<text x="120.6" y="128.3">D5</text>
<text x="147.2" y="128.3">A4\SDA</text>
<text x="148.9" y="130.8">A3</text>
<text x="120.6" y="135.9">D8</text>
<text x="120.6" y="133.3">D7</text>
<text x="148.9" y="133.3">A2</text>
<text x="148.9" y="135.9">A1</text>
<text x="231.1" y="133.3">SWC</text>
<text x="231.1" y="135.9">RESET</text>
<text x="120.6" y="138.4">D9</text>
<text x="120.6" y="143.5">D11</text>
<text x="120.6" y="141">D10</text>
<text x="146.3" y="141">AREF</text>
<text x="148.9" y="138.4">A0</text>
<text x="231.1" y="138.4">SWD</text>
<text x="120.6" y="146">D12</text>
<text x="147.9" y="146">D13</text>
</g>
<g font-size="1.7">
<text x="176.1" y="53.3">AREF</text>
<text x="248.1" y="59.7">A6</text>
<text x="248.1" y="64.8">A7</text>
<text x="247" y="67.3">PE4</text>
<text x="247" y="69.8">PE5</text>
</g>
<g font-size="1.7" fill="#840000">
<text x="250.4" y="101.2">D10</text>
<text x="250.4" y="98.6">D9</text>
<text x="250.4" y="103.7">D11</text>
<text x="250.4" y="106.2">D12</text>
<text x="250.4" y="108.8">D13</text>
</g>
<g font-size="1.4" fill="#008484">
<text x="222.2" y="41.4">(PCINT8/ADC0)PC0</text>
<text x="87.4" y="43.9">GND</text>
<text x="87.4" y="46.5">TXD</text>
<text x="97.2" y="46.5">R232</text>
<text x="97.7" y="43.9">5.0V</text>
<text x="186.4" y="46.5">(PCINT14/RESET)PC6</text>
<text x="221.4" y="46.5">(PCINT10/ADC2)PC2</text>
<text x="222.2" y="43.9">(PCINT9/ADC1)PC1</text>
<text x="87.4" y="49">RXD</text>
<text x="87.4" y="51.6">3.3V</text>
<text x="96.9" y="51.6">DTR#</text>
<text x="97" y="49">RTS#</text>
<text x="218.1" y="51.6">(PCINT12/SDA/ADC4)PC4</text>
<text x="221.4" y="49">(PCINT11/ADC3)PC3</text>
<text x="87.4" y="54.1">UD+</text>
<text x="87.4" y="56.6">UD-</text>
<text x="87.4" y="59.2">XI</text>
<text x="96.7" y="54.1">DCD#</text>
<text x="96.8" y="59.2">DSR#</text>
<text x="98.4" y="56.6">RI#</text>
<text x="186.4" y="54.1">AREF/PE6/ADC10</text>
<text x="218.2" y="54.1">(PCINT13/SCL/ADC5)PC5</text>
<text x="224.7" y="57.9">SWC/APN4/PE0</text>
<text x="87.4" y="61.7">XO</text>
<text x="97" y="61.7">CTS#</text>
<text x="224" y="60.4">ADC6/ACXP/PE1</text>
<text x="224" y="65.5">ADC7/AC1N/PE3</text>
<text x="228.8" y="63">SWD/PE2</text>
<text x="186.4" y="66.8">(PCINT6/XTAL1/TOSC1)PB6</text>
<text x="223.9" y="68.1">OC1B/OC0A/PE4</text>
<text x="223.9" y="70.6">AC1O/OC1A/PE5</text>
<text x="222.3" y="74.4">(PCINT16/RXD)PD0</text>
<text x="222.5" y="77">(PCINT17/TXD)PD1</text>
<text x="186.4" y="82">(PCINT7/XTAL2/TOSC2)PB7</text>
<text x="217.9" y="82">(PCINT19/OC2B/INT1)PD3</text>
<text x="222.2" y="79.5">(PCINT18/INT0)PD2</text>
<text x="217.8" y="89.7">(PCINT22/OC0A/AIN0)PD6</text>
<text x="219.3" y="87.1">(PCINT21/OC0B/T1)PD5</text>
<text x="220.3" y="84.6">(PCINT20/XCK/T0)PD4</text>
<text x="186.4" y="94.7">VCC</text>
<text x="222.1" y="92.2">(PCINT23/AIN1)PD7</text>
<text x="218.5" y="96">(PCINT0/CLKO/ICP1)PB0</text>
<text x="219.9" y="101.1">(PCINT2/OC1B/SS)PB2</text>
<text x="222.1" y="98.5">(PCINT1/OC1A)PB1</text>
<text x="186.4" y="103.6">GND</text>
<text x="218.1" y="103.6">(PCINT3/OC2A/MOSI)PB3</text>
<text x="222.5" y="106.2">(PCINT4/MISO)PB4</text>
<text x="223.1" y="108.7">(PCINT5/SCK)PB5</text>
<text x="51.2" y="164.3">U2</text>
</g>
<g font-size="1.4" fill="#840000">
<text x="237.3" y="40.6">23</text>
<text x="84.7" y="43.2">1</text>
<text x="84.7" y="45.7">2</text>
<text x="102.1" y="45.7">15</text>
<text x="102.1" y="43.2">16</text>
<text x="182.7" y="45.7">29</text>
<text x="237.3" y="43.2">24</text>
<text x="237.3" y="45.7">25</text>
<text x="84.7" y="48.3">3</text>
<text x="84.7" y="50.8">4</text>
<text x="84.7" y="53.3">5</text>
<text x="102.1" y="53.3">12</text>
<text x="102.1" y="50.8">13</text>
<text x="102.1" y="48.3">14</text>
<text x="182.7" y="53.3">20</text>
<text x="237.3" y="48.3">26</text>
<text x="237.3" y="50.8">27</text>
<text x="237.3" y="53.3">28</text>
<text x="84.7" y="55.9">6</text>
<text x="84.7" y="58.4">7</text>
<text x="102.1" y="58.4">10</text>
<text x="102.1" y="55.9">11</text>
<text x="237.3" y="57.1">18</text>
<text x="237.3" y="59.7">19</text>
<text x="84.7" y="61">8</text>
<text x="102.5" y="61">9</text>
<text x="237.3" y="62.2">21</text>
<text x="237.3" y="64.8">22</text>
<text x="183.1" y="66">7</text>
<text x="237.7" y="67.3">3</text>
<text x="237.7" y="69.8">6</text>
<text x="237.3" y="73.7">30</text>
<text x="237.3" y="76.2">31</text>
<text x="250.8" y="74.4">RXD</text>
<text x="250.8" y="76.9">TXD</text>
<text x="183.1" y="81.3">8</text>
<text x="237.3" y="78.7">32</text>
<text x="237.7" y="81.3">1</text>
<text x="237.7" y="83.8">2</text>
<text x="237.3" y="88.9">10</text>
<text x="237.7" y="86.4">9</text>
<text x="183.1" y="94">4</text>
<text x="237.3" y="91.4">11</text>
<text x="237.3" y="95.2">12</text>
<text x="237.3" y="97.8">13</text>
<text x="237.3" y="100.3">14</text>
<text x="183.1" y="102.9">5</text>
<text x="237.3" y="102.9">15</text>
<text x="237.3" y="105.4">16</text>
<text x="237.3" y="107.9">17</text>
</g>
<g font-size="1.4">
<text x="248.4" y="40.6">A0</text>
<text x="175.6" y="45.7">RESET</text>
<text x="248.4" y="45.7">A2</text>
<text x="248.4" y="43.2">A1</text>
<text x="121" y="50.8">RESET</text>
<text x="245" y="50.8">A4\SDA</text>
<text x="245.2" y="53.3">A5\SCL</text>
<text x="248.4" y="48.3">A3</text>
<text x="247" y="57.1">SWC</text>
<text x="247" y="62.2">SWD</text>
<text x="242.1" y="73.7">RXD</text>
<text x="242.3" y="76.2">TXD</text>
<text x="248.4" y="78.7">D2</text>
<text x="248.4" y="81.3">D3</text>
<text x="248.4" y="83.8">D4</text>
<text x="248.4" y="86.4">D5</text>
<text x="248.4" y="88.9">D6</text>
<text x="248.4" y="95.2">D8</text>
<text x="248.4" y="91.4">D7</text>
<text x="242.7" y="97.8">D9</text>
<text x="242.8" y="100.3">D10</text>
<text x="242.8" y="102.9">D11</text>
<text x="242.8" y="105.4">D12</text>
<text x="242.8" y="107.9">D13</text>
<text x="184.1" y="130.9">SWD</text>
<text x="184.1" y="139.7">D13</text>
</g>
<g font-size=".7" fill="#840000">
<text x="28.7" y="47.4" transform="rotate(-90 28.7 47.4)">G</text>
<text x="31.5" y="42.3" transform="rotate(-90 31.5 42.3)">6</text>
<text x="28.7" y="53.8" transform="rotate(-90 28.7 53.8)">D+</text>
<text x="28.7" y="50.7" transform="rotate(-90 28.7 50.7)">ID</text>
<text x="37.9" y="53.4">3</text>
<text x="37.9" y="50.8">4</text>
<text x="37.9" y="48.3">5</text>
<text x="28.7" y="56.9" transform="rotate(-90 28.7 56.9)">D-</text>
<text x="37.9" y="58.5">1</text>
<text x="37.9" y="55.9">2</text>
<text x="28.7" y="60.1" transform="rotate(-90 28.7 60.1)">5V</text>
<text x="31.5" y="65.2" transform="rotate(-90 31.5 65.2)">7</text>
<text x="126.8" y="110.5">1</text>
<text x="126.8" y="113.1">2</text>
<text x="144.6" y="110.5">1</text>
<text x="144.6" y="113.1">2</text>
<text x="126.8" y="115.6">3</text>
<text x="126.8" y="118.2">4</text>
<text x="144.6" y="115.6">3</text>
<text x="144.6" y="118.2">4</text>
<text x="126.8" y="120.7">5</text>
<text x="126.8" y="123.2">6</text>
<text x="126.8" y="125.8">7</text>
<text x="144.6" y="120.7">5</text>
<text x="144.6" y="123.2">6</text>
<text x="144.6" y="125.8">7</text>
<text x="126.8" y="128.3">8</text>
<text x="126.8" y="130.9">9</text>
<text x="144.6" y="128.3">8</text>
<text x="144.6" y="130.9">9</text>
<text x="126.6" y="133.4">10</text>
<text x="126.6" y="135.9">11</text>
<text x="144.4" y="133.4">10</text>
<text x="144.4" y="135.9">11</text>
<text x="237.3" y="133.4">1</text>
<text x="237.3" y="135.9">2</text>
<text x="244.9" y="135.9">5</text>
<text x="244.9" y="133.4">6</text>
<text x="126.6" y="138.5">12</text>
<text x="126.6" y="141">13</text>
<text x="126.6" y="143.6">14</text>
<text x="144.4" y="138.5">12</text>
<text x="144.4" y="141">13</text>
<text x="144.4" y="143.6">14</text>
<text x="237.3" y="138.5">3</text>
<text x="244.9" y="138.5">4</text>
<text x="126.6" y="146.1">15</text>
<text x="144.4" y="146.1">15</text>
</g>
<g font-size=".7" fill="#008484">
<text x="32" y="45.3" transform="rotate(-90 32 45.3)">S1</text>
<text x="32" y="62.7" transform="rotate(-90 32 62.7)">S2</text>
</g>
</svg>
